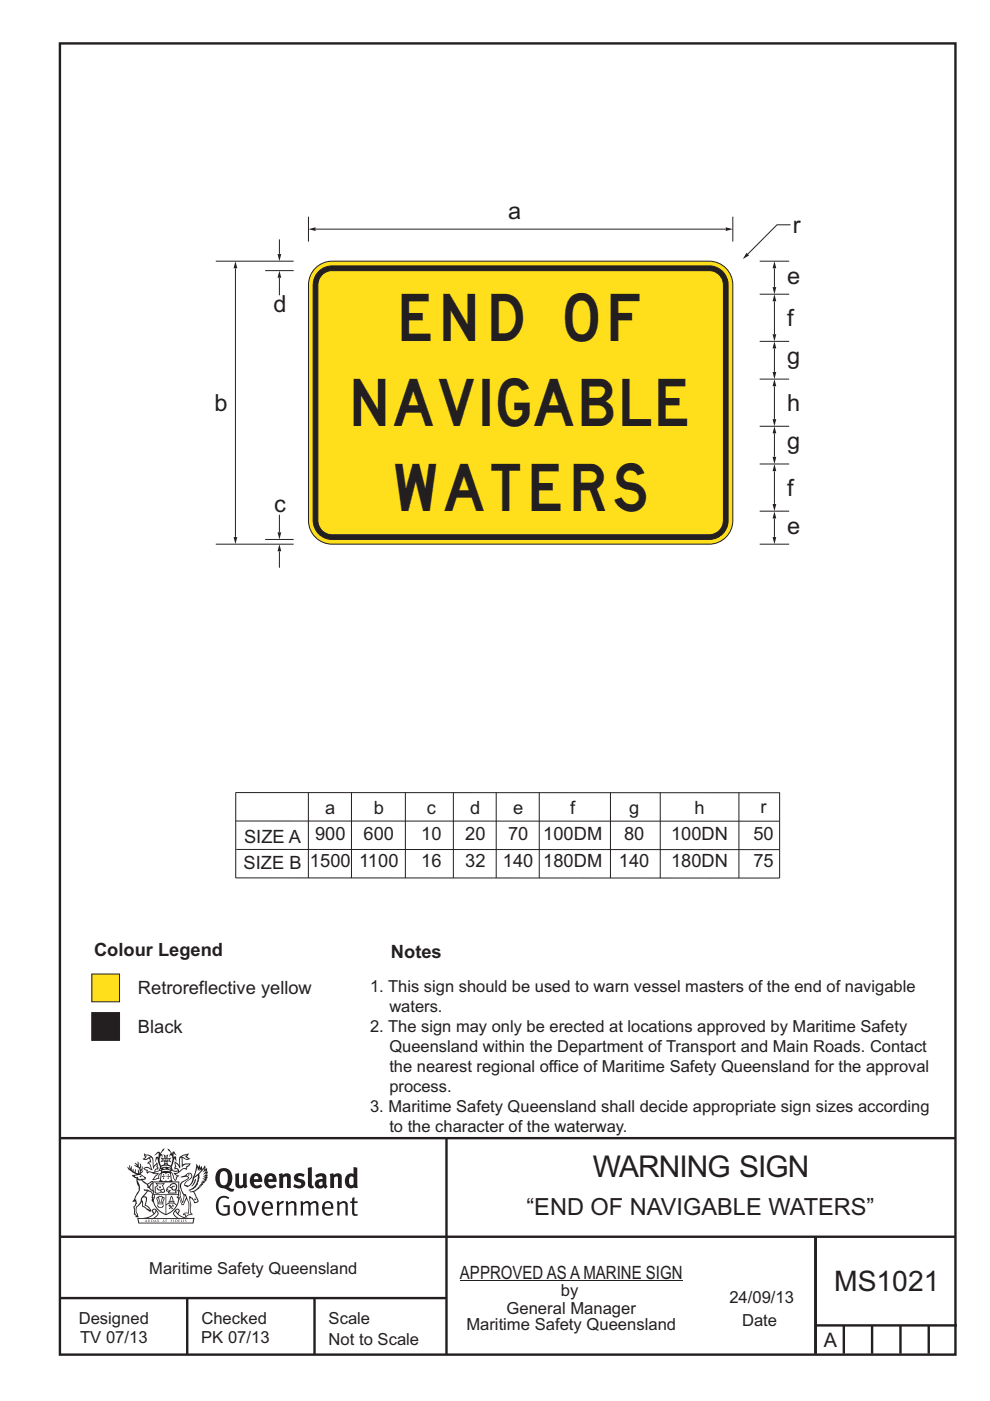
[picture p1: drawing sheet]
<svg xmlns="http://www.w3.org/2000/svg" width="210mm" height="297mm" viewBox="0 0 210 297" stroke-linecap="round" stroke-linejoin="round" font-family="sans-serif">
<g fill="none" stroke="#231f20" stroke-width=".51">
<path d="M12.7 9.2h190v278h-190zM12.7 241.3h189.9M94.7 241.4v45.8M12.7 275.2h82M12.7 262.2h190.1M39.7 275.2v12M66.7 275.2v12M173 262.2v24.8M173 281h30M179 281v6M185 281v6M191 281v6"/>
<path d="M197 281v6"/>
</g>
<g fill="#231f20">
<path d="M47 248.5a2.55 2.55 0 0 0 0 2.7l.3 .1a.81 .81 0 0 0 1-.9v-.6a1.04 1.04 0 0 0-1.1-1.5zM46.3 248.1a1.82 1.82 0 0 1 2.1-.2 1.82 1.82 0 0 1 .9 1.9 2.29 2.29 0 0 1-.8 1.9l.7 .3h.5l-.2 .6a2.87 2.87 0 0 1-2-.7 2.12 2.12 0 0 1-1.7-3.1z" fill-rule="evenodd"/>
<path d="M49.9 248.9l.8-.2v2a.46 .46 0 0 0 .2 .6 .46 .46 0 0 0 .7-.2v-2.2l.7-.2v2.4l.2 .5-.6 .4-.2-.3a1.02 1.02 0 0 1-1.2 .2 1.02 1.02 0 0 1-.6-1.1z" fill-rule="evenodd"/>
<path d="M54 249.5l-.1 .5h.9a.49 .49 0 0 0-.2-.6 .49 .49 0 0 0-.6 .1zM53.4 249.2a1.34 1.34 0 0 1 1.6-.3 1.34 1.34 0 0 1 .6 1.5v.2h-1.7a.77 .77 0 0 0 .5 .8 .77 .77 0 0 0 .9-.3l.3 .4a1.59 1.59 0 0 1-2.1 .2 1.59 1.59 0 0 1-.4-2z" fill-rule="evenodd"/>
<path d="M57 249.5l-.1 .5h.9a.49 .49 0 0 0-.2-.6 .49 .49 0 0 0-.6 .1zM56.4 249.2a1.34 1.34 0 0 1 1.6-.3 1.34 1.34 0 0 1 .7 1.5v.2h-1.8a.77 .77 0 0 0 .5 .8 .77 .77 0 0 0 .9-.3l.3 .4a1.59 1.59 0 0 1-2 .2 1.59 1.59 0 0 1-.5-2z" fill-rule="evenodd"/>
<path d="M59.1 248.9l.8-.2 .1 .4a.95 .95 0 0 1 1-.3 .95 .95 0 0 1 .7 .8v2.3h-.8v-2.3a.46 .46 0 0 0-.8 .1v2.2h-.9z" fill-rule="evenodd"/>
<path d="M62.5 249.1a1.75 1.75 0 0 1 2.1-.1l-.2 .5-.6-.2a.43 .43 0 0 0-.6 .3l.4 .3a1.04 1.04 0 0 1 1.2 1.2 1.04 1.04 0 0 1-1.4 .9l-1.2-.4 .3-.6 1 .4 .4-.4a.88 .88 0 0 0-1-.5l-.4-.2-.1-.4z" fill-rule="evenodd"/>
<path d="M65.3 247.6l.8-.2 .1 3.8 .2 .2 .2 .5a.88 .88 0 0 1-1-.1 .88 .88 0 0 1-.3-1z" fill-rule="evenodd"/>
<path d="M67.8 250.6a.43 .43 0 0 0-.1 .7 .43 .43 0 0 0 .7-.1v-.7zM66.8 249.2a1.7 1.7 0 0 1 2.4 .1v1.8l.3 .4-.4 .5-.5-.3a1.03 1.03 0 0 1-1.7-.2 1.03 1.03 0 0 1 .8-1.5h.7v-.4a.8 .8 0 0 0-1.2 .1z" fill-rule="evenodd"/>
<path d="M69.9 248.9l.8-.2 .1 .4a.95 .95 0 0 1 1-.3 .95 .95 0 0 1 .7 .8v2.3h-.8v-2.3a.46 .46 0 0 0-.8 .1v2.2h-.8z" fill-rule="evenodd"/>
<path d="M74.3 249.5a1.48 1.48 0 0 0 0 1.7l.4 .1 .3-.2v-1.5l-.3-.2zM75 247.4l.8 .2 .1 4.3h-.7l-.1-.2a1.26 1.26 0 0 1-1.4 0 1.26 1.26 0 0 1-.6-1.3 1.29 1.29 0 0 1 .5-1.3 1.29 1.29 0 0 1 1.4-.2z" fill-rule="evenodd"/>
<path d="M46.4 253.9a1.72 1.72 0 0 1 2.2 0l-.2 .3a1.24 1.24 0 0 0-1.4-.1 1.24 1.24 0 0 0-.7 1.3 1.49 1.49 0 0 0 1.3 2l.7-.2v-1.3h-.9l-.1-.4h1.4v2a1.93 1.93 0 0 1-2.2-.1 1.93 1.93 0 0 1-.7-2.2l.2-.7z" fill-rule="evenodd"/>
<path d="M50.3 255.2a1.65 1.65 0 0 0 .3 2.2 .99 .99 0 0 0 1-1.5 .78 .78 0 0 0-.4-.8 .78 .78 0 0 0-.9 .1zM50 254.9a1.33 1.33 0 0 1 1.6-.1 1.33 1.33 0 0 1 .5 1.5 1.31 1.31 0 0 1-1.3 1.5 1.31 1.31 0 0 1-1.3-1.6l.1-.5z" fill-rule="evenodd"/>
<path d="M52.5 254.7l.4-.1 .9 2.6 .8-2.5h.5l-1.1 3h-.5z" fill-rule="evenodd"/>
<path d="M56.2 255.2l-.2 .7h1.4a.7 .7 0 0 0-.3-.8 .7 .7 0 0 0-.9 .1zM55.9 255a1.22 1.22 0 0 1 1.5-.2 1.22 1.22 0 0 1 .5 1.5h-1.9a.93 .93 0 0 0 .5 1 .93 .93 0 0 0 1.2-.2l.1 .3a1.43 1.43 0 0 1-1.7 .1 1.43 1.43 0 0 1-.6-1.7z" fill-rule="evenodd"/>
<path d="M58.7 254.8l.4-.2 .1 .5 .4-.3 .6-.2-.2 .6a.66 .66 0 0 0-.8 .6v1.9h-.4z" fill-rule="evenodd"/>
<path d="M60.6 254.8l.4-.2 .1 .5a.94 .94 0 0 1 1-.4 .94 .94 0 0 1 .8 .7v2.3h-.5l-.1-2.5a.81 .81 0 0 0-1.2 .3v2.2h-.4z" fill-rule="evenodd"/>
<path d="M63.7 254.7l.5-.1 .1 .5 .4-.3a.78 .78 0 0 1 1.1 .3 .9 .9 0 0 1 1-.5 .9 .9 0 0 1 .7 .8v2.3h-.4l-.1-2.5a.67 .67 0 0 0-1.1 .3v2.2h-.5v-2.4l-.4-.2-.7 .4v2.2h-.5z" fill-rule="evenodd"/>
<path d="M69 255.2l-.2 .7h1.4a.7 .7 0 0 0-.3-.8 .7 .7 0 0 0-.9 .1zM68.7 255a1.22 1.22 0 0 1 1.5-.2 1.22 1.22 0 0 1 .5 1.5h-1.9a.93 .93 0 0 0 .5 1 .93 .93 0 0 0 1.2-.2l.1 .3a1.44 1.44 0 0 1-1.7 .1 1.44 1.44 0 0 1-.6-1.7z" fill-rule="evenodd"/>
<path d="M71.4 254.8l.5-.2 .1 .5a.94 .94 0 0 1 1-.4 .94 .94 0 0 1 .7 .7v2.3h-.4l-.1-2.5a.81 .81 0 0 0-1.2 .3v2.2h-.5z" fill-rule="evenodd"/>
<path d="M74.7 254l.5-.2v.9h.7l-.1 .4h-.7l.1 2.2 .1 .1h.5l.1 .3a.75 .75 0 0 1-1.2-.6v-2h-.4v-.4h.4z" fill-rule="evenodd"/>
<path d="M30.8 244.9l1.1 .3-.9 .5h-.4l.5-.5zM31.8 245.5l.2-.1a2.44 2.44 0 0 1 .4 2l.1 .4 .7-1-.1 .6 .3 .3a.57 .57 0 0 0-.6 .8l-1-.2-.5 .2 .1-.5-.7-.2 .6-.2 1 .5 .1-.1-.6-1.3-.2-.1 .5-.1zM30.7 244.5l-.2 .4 .3 .4-.6 .4a1.04 1.04 0 0 0 1.4-.1l.2 .7h-.4l-.2 .4a.94 .94 0 0 1 .9 1.1l-.2-.1a1.16 1.16 0 0 0-1.5-.1l.3 .4 .4 .2 .1 .5 .2 .2v-.2a.94 .94 0 0 1 1.1 .2h.9l-1.2 1.2a1.13 1.13 0 0 0 1.2-.2l.4-.1-.1-.4 .5-.7a.83 .83 0 0 0-.6 1.1l-.3-.1-.7 .3 1.1-1.4-.5 .2-.5-.1 1.3-.5-.2-.2-.8 .4v-.3l.2-.2 .3 .1 .1-.3-.2-.4v-.6l-.2-.3-.6 .9v-.7a1.42 1.42 0 0 0-1.7-1.8z" fill-rule="evenodd"/>
<path d="M38.5 245.3l.5-.3 .7-.1-.6 .3 .8 .5h-.3zM38.3 245.5h.2l.1 2a1.69 1.69 0 0 1 1.5-.7l-.7 .5 .1 .5a1.1 1.1 0 0 0-1.5 .6l-.1-.5-.2-.2h-.5l.2-.4-.2-.7a1.42 1.42 0 0 1 .8 1.1l.2-.1zM37.1 246.2l.1 1-.2 .3v.5l.6-.1 .1 .2a.96 .96 0 0 1-1.1-.1l-.1 .1a1.06 1.06 0 0 0 1.3 .2v.1a.72 .72 0 0 1-1 .2l.3 .5 .6 .3-.4 .1-.1 .7-.3-.4-.3-1.1-.4-.4 .4 .9a1.54 1.54 0 0 0 .6 1.2l.2-.3a.58 .58 0 0 1 .5-.7l.1-.2h-.3l-.4-.3 .9-.5a.93 .93 0 0 1 1.1-.5l.1 .2 .2-.1 .1-.5a.99 .99 0 0 0 .7-.9l-1.3 .1-.4 .3v-1.5l.9 .4 .8-.3h-.3l-.5-.4 .4-.7-.7 .2a1.46 1.46 0 0 0-1.3 2.1v.4l-.2-.4z" fill-rule="evenodd"/>
<path d="M35.6 248.9l.2 .1-.1 .4h.3l-.3 .1v.5l-.1-.6h-.3l.3-.1z" fill-rule="evenodd"/>
<path d="M34.6 248.9l.2 .1-.1 .3 .4 .1h-.4v.6l-.1-.5-.3-.1h.3z" fill-rule="evenodd"/>
<path d="M34.3 248.8a.57 .57 0 0 1 .9 .2 .57 .57 0 0 1 .9-.2l.2 1.4-.2 .1a.57 .57 0 0 1-.9-.1 .69 .69 0 0 1-1.1 0zM34.2 248.1l-.3 2.1-.2 .4h2.9l-.1-.4-.3-2.1h-.2v.3l-.8-.1-.9 .1 .1-.3z" fill-rule="evenodd"/>
<path d="M34.2 252.4a.3 .3 0 0 0 .6 0 .3 .3 0 0 0-.6 0zM33.3 251l.3 .3-.3 .3a.79 .79 0 0 0 0 1.3l.8-.2-.1-.3a.55 .55 0 0 1-.7-.6h.1l.1 .3 .4 .1 .8-.2-.4-.7 .4-.3-.7 .1zM33 250.7l1.1 .2 .9-.2-.4 .7 .4 1.1a.56 .56 0 0 1-.8 .3l-.2 .1a.73 .73 0 0 1-.9 .1 .73 .73 0 0 1-.3-.9v-.4l.5-.4z" fill-rule="evenodd"/>
<path d="M35.6 251.9l.7-.5a.58 .58 0 0 1 1-.1 .58 .58 0 0 1-.5 .9l-.2-.3a.43 .43 0 0 1 .6-.3v-.1a.57 .57 0 0 0-.8 .2l-.2-.1-.3 .2 .4 .1a.55 .55 0 0 0 .9 .5v.5h-1.3l.3-.4-.1-.2-.6 .1 .2-.2-.2-.1zM35.4 251.8l-.1 .2a.39 .39 0 0 0 .2 .7l.3-.1-.2 .5h1.9l-.1-.8a.86 .86 0 0 0-.1-1.4 .86 .86 0 0 0-1.3 .4z" fill-rule="evenodd"/>
<path d="M36 254.8h.8v.2h-.8zM36.4 253.8l.2 .8h-.4zM36.4 253.5l-.3 .5-.1 .6h-.2v.4l-.7 .4 .1 .2a1.48 1.48 0 0 1 2.2 .1l.2-.1-.6-.5v-.5h-.2l-.1-.6z" fill-rule="evenodd"/>
<path d="M35.8 255.4l.3 .1 .2 .3 .3-.2-.2-.2a.38 .38 0 0 1 .4 .5l-.1-.2-.3 .3 .3 .2-.3 .2-.1-.3-.4 .3-.1-.2 .4-.3-.2-.1-.1 .1z" fill-rule="evenodd"/>
<path d="M34.5 254h.2v.2l-.3 .6h-.1zM33.6 255.3h.9v.2a.55 .55 0 0 1-.8 .4v-.2h-.2zM33.4 254h.2l.2 .8h-.2zM33.6 255h.8l.1 .1-.8 .1zM33.8 253.7h.5l-.2 1.1h-.2zM33.3 253.8l-.1 .3 .3 1.2a.48 .48 0 0 0-.1 .5 .48 .48 0 0 0 .4 .3l.6-.1a.49 .49 0 0 0 .2-.7l.3-1.2-.1-.3a1.42 1.42 0 0 0-1.5 0z" fill-rule="evenodd"/>
<path d="M33.6 251.6h.5l.1 .3h-.4z" fill-rule="evenodd"/>
<path d="M41.3 250.1l.3-.2-.2 .9-.6 .7h-.2l.5-.7z" fill-rule="evenodd"/>
<path d="M39.7 249l.3-.2 .5 .2a.88 .88 0 0 1-.6 1.1 1.22 1.22 0 0 0-.8 1.3l.5 .2a.72 .72 0 0 0 .9-.4l.5-.8 .2-.6 .8-.6v.3a2.85 2.85 0 0 1-2 2.8l.1 .1a2.13 2.13 0 0 0 1.9-1.5l-.1-.2a2.01 2.01 0 0 0 .3-1.8l1.2-1.3-.4 1 .7-.5-.7 1 .8-.4-.8 .8 .7-.1-.9 .5 .8-.1-.8 .4h.7l-.8 .3 .3 .2h-.4l.2 .4-.4-.1 .2 .3h-.4l.1 .3h-.1a2.16 2.16 0 0 1-2 1l.1 .2h.4a.76 .76 0 0 1 .7 .7l.5 1.2-.6 .2a1.45 1.45 0 0 0-1.2-1.3l.3 1.8-.1 1.9 .4 .2a1.07 1.07 0 0 0-1.2 .4v-.3l-.5-.2a.87 .87 0 0 1 1-.1l.1-.7a4.4 4.4 0 0 0-.6-3.1l-.1-.3h-.2a2.16 2.16 0 0 1-.7-2.2l.3-.3 1.2-.8a.55 .55 0 0 0-.4-.7zM37.8 252.4a.76 .76 0 0 1 .3 1.1l.6 1.6 .4-1.7 .2 .1a.61 .61 0 0 1-.1 .9l-.3 .9h-.2l-.7-1.6-.3 .1a1.18 1.18 0 0 0 .1-1.4zM41.8 247.5l.2 .8 .3-.6v.6l.3-.5a1.9 1.9 0 0 1-1.1 1.4l-.3 .3zM38.2 249.6l1.4-.1 .2 .1v.3l-.5 .3a1.26 1.26 0 0 0-1 1.9l.2 .7a1.84 1.84 0 0 1 .2 2l-.4-1.3a.96 .96 0 0 0-.4-1.3l-.4 .3a.78 .78 0 0 1-.1 1.3l.2 .2h.4l.4 1.1a.38 .38 0 0 0 .2 .4 .38 .38 0 0 0 .4-.1l.6-1.2a2.94 2.94 0 0 1 .3 2.5v.5l-.8-.1-.3 .4v.2l.4-.1 .1 .4 .2 .1a1.02 1.02 0 0 1 1.3-.5l-.1-.4-.3-.1 .2-1.7-.3-1.4 .1 .1a1.14 1.14 0 0 1 .7 .9 .63 .63 0 0 0 .9-.2 .63 .63 0 0 0-.2-.8l-.6-1.3 .9-.6 .2-.3 .2-.1v-.2h.3l-.1-.3h.4l-.1-.3 .5-.1-.2-.2 .5-.4 .1-.2-.3 .1 .5-.6-.3 .1 .3-.6-.4 .1 .4-.5v-.3l-.3 .2 .1-.6v-.3l-.4 .3-.1-.8-.5 .8-.2-.7-.2 .5-.3-.8-.1 .6-.5-.8-.1 1.4-.7 1.9a1.81 1.81 0 0 1-.9 1.4l-.6-.2a1.75 1.75 0 0 1 1.1-1.2 .75 .75 0 0 0 .1-1.3 .75 .75 0 0 0-1.2 .5z" fill-rule="evenodd"/>
<path d="M41.2 254.2l.3-.1 .1 .3h-.4z" fill-rule="evenodd"/>
<path d="M29.4 258.4h11.6l-.2 .8h-11.3zM31.3 258.2l.5-.1a2.48 2.48 0 0 0 1.4-1.3l.2 .6-.5 .5-.4 .3zM32.5 256.6l.3-.2 .2 .2-.3 .6zM37.2 256.8a2.65 2.65 0 0 0 1.8 1.4h-1.1l-.5-.3-.5-.5zM37.4 256.6l.2-.2 .3 .2-.3 .6zM29.2 258.2l.1 1.2h11.7l.3-1.1-.2-.1a4.1 4.1 0 0 1-3.3-.9l.3-.4-.1-.5a1.06 1.06 0 0 0-1.3 .9l.2 .4 .6 .5h-4.7l.3-.1a.84 .84 0 0 0 .6-.7 .84 .84 0 0 0-.5-.9l-.3-.2-.5 .1-.1 .5 .3 .4a4.2 4.2 0 0 1-3.4 .9z" fill-rule="evenodd"/>
<path d="M31 258.7l.1 .2h-.2zM31 258.6l-.3 .5 .4-.1 .2 .1z" fill-rule="evenodd"/>
<path d="M31.3 258.6h.2v.4a.25 .25 0 0 0 .3-.1 .25 .25 0 0 0-.1-.3h.1a.29 .29 0 0 1 0 .4 .29 .29 0 0 1-.4 0 .29 .29 0 0 1 0-.4z" fill-rule="evenodd"/>
<path d="M32.2 258.6a.22 .22 0 0 1 .3 .2 .22 .22 0 0 1-.3 .2zM32 258.6v.5a.33 .33 0 0 0 .5-.1 .33 .33 0 0 0 0-.4 .33 .33 0 0 0-.5 0z" fill-rule="evenodd"/>
<path d="M32.9 258.7l.1 .2h-.2zM32.9 258.6l-.2 .5 .3-.1 .2 .1z" fill-rule="evenodd"/>
<path d="M33.3 258.6h.2v.2l.3-.2-.2 .2 .2 .3-.3-.2-.1 .2h-.1l.2-.3z" fill-rule="evenodd"/>
<path d="M34.7 258.7l.1 .2h-.2zM34.7 258.6l-.3 .5 .4-.1 .2 .1z" fill-rule="evenodd"/>
<path d="M35 258.6h.4h-.1v.5h-.2l.1-.5z" fill-rule="evenodd"/>
<path d="M36.2 258.6h.3h-.2v.2h.2h-.2l.1 .3h-.2z" fill-rule="evenodd"/>
<path d="M36.7 258.6h.2v.5h-.2z" fill-rule="evenodd"/>
<path d="M37.3 258.6a.22 .22 0 0 1 .3 .2 .22 .22 0 0 1-.3 .2zM37.1 258.6v.5a.33 .33 0 0 0 .5-.1 .33 .33 0 0 0 0-.4 .33 .33 0 0 0-.5 0z" fill-rule="evenodd"/>
<path d="M37.8 258.6h.3h-.1v.2h.1h-.1v.2l.1 .1h-.3z" fill-rule="evenodd"/>
<path d="M38.3 258.6h.3l-.1 .4 .2 .1h-.4z" fill-rule="evenodd"/>
<path d="M38.9 258.6h.2v.5h-.2z" fill-rule="evenodd"/>
<path d="M39.3 258.6h.2l-.2 .1 .2 .2-.1 .2h-.1v-.2l.2 .1z" fill-rule="evenodd"/>
<path d="M34.2 247.4a1.51 1.51 0 0 1 2 .2 2.67 2.67 0 0 0-2.1 0zM35.7 247.6l.4 .2 .1 .2-.4-.1zM34.6 247.7l.4-.1 .2 .2h-.4zM34 247.9l.3 .1-.3 .1zM34.9 246.9l.3-.2 .2 .2zM34.9 245.7h.2v.4h-.2zM35 245.1l.2 .2 .2-.2-.1 .4h-.2zM35.1 246.3h.2l.1 .4-.2-.2-.2 .2zM35.3 245.7h.2v.4h-.2zM34.4 245.7l.3 .1v.2l-.3 .1 .2-.2zM35.7 245.8l.3-.1-.2 .2 .2 .2-.4-.1zM32.7 244.9l1-.5-.1 1-.2-.1-.4 .1-.2 1.1 .5-1 .2 .9a1.84 1.84 0 0 1 .3 1.7l.4 .1a2.48 2.48 0 0 1 2.2 .1l.2-.3-.2-.7 .7-1.7 .4 .6-.2-1-.2-.1-.2 .3v-.9l.6 .4-.6-.7h-.3l-.1 .4-.5-.8-.5-.3 .2 .4 .5 .6-.4 .7 .4-.3a2.06 2.06 0 0 1 0 2.2l-.6-.2-.1-.6 .1-.1 .8 .2-.4-.5 .4-.5-.7 .2-.2-.2 .2-.7-.5 .4-.5-.4 .2 .7-.2 .2-.7-.2 .4 .5-.4 .5 .7-.2 .2 .1-.2 .6-.5 .2a2.02 2.02 0 0 1 0-2.2l.3 .5-.1-.6-.3-.1 .8-1.2-.5 .3-.4 .7-.2-.3a.8 .8 0 0 0-.8 .5z" fill-rule="evenodd"/>
<path d="M29.2 250.1l.3 .2a.61 .61 0 0 1 .8 .3l.3 .2a.8 .8 0 0 1 .6 1l.4 .1 .5 .6a1 1 0 0 1 .5 1l-.1 .7v-.5h-.1a.96 .96 0 0 0-.8-1.3l-.3-.2h-.6l-.1-.1-.2 .1 .2 .3h.5l-1.1 1.4-.2 .9-.4 .6a1.33 1.33 0 0 0-.5 1.8l.2 .5a1.26 1.26 0 0 1-.5-1.4l-.1-.4a1.56 1.56 0 0 0 .4-1.7l-.3 .2 .2-.5a3.2 3.2 0 0 0 .7-3zM30.4 253.9h.4a2.06 2.06 0 0 1-.1 1.6l.7 .5 .4 .5-.6-.2-.8-.6-.1-.9a.51 .51 0 0 1 .1-.9zM28.6 249.3a1.52 1.52 0 0 1 2.1 .6l-1.1 .1-.2-.1-.2-.4-.4 .1zM27.5 247v.8l-.3-.4-.2 .1a3.1 3.1 0 0 0 2 1.5l-1 .1 .5 .6 .5 .1v1.1a1.84 1.84 0 0 1-.2 2.5l-.4 .9-.4 .4 .3 .1 .4-.1 .1 .4-.2 .5-.3 .2 .1 1.8 .2-.1 .2 .6h.2l.4-.1-.1-.5a1.3 1.3 0 0 1-.1-1.6l.8-1.1 .2 1.1 .6 .2 .4 .6 .2-.2 .2 .4 .5-.1a1.85 1.85 0 0 0-1.2-1.3l.1-.3a1.39 1.39 0 0 0 0-1.5h-.5l.5-.6a.66 .66 0 0 1 .9-.4 .66 .66 0 0 1 .3 .9l-.1 .4h.2v.1l-.2 .3 .2 .5 .2-.3a2.24 2.24 0 0 0 .1-2.2 .73 .73 0 0 1-.7-.6 .73 .73 0 0 1 .5-.8l.1-.2a.94 .94 0 0 0-.9 .8 .48 .48 0 0 1-.1-.5 .48 .48 0 0 1 .5-.3l.5-.3a.51 .51 0 0 0-.8 .2l-.5 .3-1-.8 .6-.1 .1-.5-1.1-.7 .5-.4v-.4l-.5 .5 .1-.2a.69 .69 0 0 0 .2-1.1v.5l-.3 .2 .1-1.1-.3-.2 .1 .6-.1 .2-.4-1.2v.6l-.7-.3 .6 .6-.6-.2 .2 .3a1 1 0 0 1 .8 1.5l-.2-.8v.8l-.5-.2-.1-.7-.2 .6-.2-.1v-.6l-.2 .4-.2-.2 .1-.7-.2 .5z" fill-rule="evenodd"/>
<path d="M29.5 249.5l.3-.2 .3 .3z" fill-rule="evenodd"/>
<path d="M32.4 250.5h5.6v2l-.2-.1v-1.7h-5.2v2.5h5.2v-.8l.1 .2-.1 1.1v-.3h-2.5v4a4.1 4.1 0 0 0 2.6-3.6l.1-.1a4 4 0 0 1-2.8 3.9 4.2 4.2 0 0 1-2.8-4.7l.1 1.3 .1-.1a3.8 3.8 0 0 0 2.5 3.3v-4h-2.5l-.2-.9z" fill-rule="evenodd"/>
<circle cx="40" cy="249.1" r=".17"/>
</g>
<path d="M19.5 206.5h5.9v5.9h-5.9z" fill-rule="evenodd" fill="#ffdf1b" stroke="#231f20" stroke-width=".21"/>
<path d="M19.5 214.7h5.9v5.9h-5.9z" fill-rule="evenodd" fill="#231f20" stroke="#231f20" stroke-width=".21"/>
<path d="M66.6 57.2a5 5 0 0 1 3.8-1.8h80a5 5 0 0 1 5 5v50a5 5 0 0 1-5 5h-80a5 5 0 0 1-5-5v-50a5 5 0 0 1 1.2-3.2z" fill-rule="evenodd" fill="#ffdf1b" stroke="#231f20" stroke-width=".21"/>
<path d="M67.6 57.6a4 4 0 0 1 2.8-1.2h80a4 4 0 0 1 4 4v50a4 4 0 0 1-4 4h-80a4 4 0 0 1-4-4v-50a4 4 0 0 1 1.2-2.8z" fill-rule="evenodd" fill="#231f20" stroke="#231f20" stroke-width=".21"/>
<path d="M68.6 58l1.1-.5 .7-.1h80a3 3 0 0 1 3 3v50a3 3 0 0 1-3 3h-80a3 3 0 0 1-3-3v-50a3 3 0 0 1 1.2-2.4z" fill-rule="evenodd" fill="#ffdf1b" stroke="#231f20" stroke-width=".21"/>
<path d="M67 48.6h86.9" fill="none" stroke="#231f20" stroke-width=".21"/>
<g fill="#231f20">
<path d="M65.4 48.6l1.5-.4v.8z"/>
<path d="M153.9 48.2l1.5 .4-1.5 .4z"/>
</g>
<path d="M167.7 47.7h-2.9l-6.2 6.1" fill="none" stroke="#231f20" stroke-width=".21"/>
<path d="M158.3 53.6l.6 .5-1.3 .8z" fill="#231f20"/>
<path d="M161.1 115.4h6.3M164.3 110v3.8" fill="none" stroke="#231f20" stroke-width=".21"/>
<g fill="#231f20">
<path d="M164.3 108.4l.3 1.5h-.7z"/>
<path d="M163.9 113.9h.7l-.3 1.5z"/>
</g>
<path d="M155.4 45.9v5.3M161.1 55.4h6.3M164.3 56.9v3.9M161.1 108.4h6.3" fill="none" stroke="#231f20" stroke-width=".21"/>
<g fill="#231f20">
<path d="M164.3 55.4l.3 1.5h-.7z"/>
<path d="M163.9 60.9h.7l-.3 1.5z"/>
</g>
<path d="M161.1 62.4h6.3M164.3 63.9v6.9M161.1 90.4h6.3M161.1 98.4h6.3" fill="none" stroke="#231f20" stroke-width=".21"/>
<g fill="#231f20">
<path d="M163.9 70.9h.8l-.4 1.5z"/>
<path d="M164.3 62.4l.3 1.5h-.7z"/>
</g>
<path d="M161.1 72.4h6.3M164.3 99.9v6.9" fill="none" stroke="#231f20" stroke-width=".21"/>
<g fill="#231f20">
<path d="M163.9 106.9h.7l-.3 1.5z"/>
<path d="M164.3 98.4l.3 1.5h-.7z"/>
</g>
<path d="M161.1 80.4h6.3M164.3 81.9v6.9" fill="none" stroke="#231f20" stroke-width=".21"/>
<g fill="#231f20">
<path d="M163.9 88.9h.7l-.3 1.5z"/>
<path d="M164.3 80.4l.3 1.5h-.7z"/>
</g>
<path d="M164.3 73.9v4.9" fill="none" stroke="#231f20" stroke-width=".21"/>
<g fill="#231f20">
<path d="M164.3 72.4l.3 1.5h-.7z"/>
<path d="M163.9 78.9h.7l-.3 1.5z"/>
</g>
<path d="M164.3 91.9v4.9" fill="none" stroke="#231f20" stroke-width=".21"/>
<g fill="#231f20">
<path d="M164.3 90.4l.3 1.5h-.7z"/>
<path d="M163.9 96.9h.7l-.3 1.5z"/>
</g>
<path d="M45.8 55.4h16.5M56.2 57.4h6.1M59.3 50.8v3" fill="none" stroke="#231f20" stroke-width=".21"/>
<path d="M58.9 53.9h.8l-.4 1.5z" fill="#231f20"/>
<path d="M59.3 58.9v3.7" fill="none" stroke="#231f20" stroke-width=".21"/>
<path d="M59.3 57.4l.4 1.5h-.8z" fill="#231f20"/>
<path d="M49.9 56.9v56.9" fill="none" stroke="#231f20" stroke-width=".21"/>
<g fill="#231f20">
<path d="M49.9 55.4l.4 1.5h-.8z"/>
<path d="M49.5 113.9h.8l-.4 1.5z"/>
</g>
<path d="M65.4 45.9v5.3M45.8 115.4h16.5M56.2 114.4h6.1M59.3 109.1v3.7" fill="none" stroke="#231f20" stroke-width=".21"/>
<path d="M58.9 112.9h.8l-.4 1.5z" fill="#231f20"/>
<path d="M59.3 116.9v3.5" fill="none" stroke="#231f20" stroke-width=".21"/>
<path d="M59.3 115.4l.4 1.5h-.8z" fill="#231f20"/>
<g fill="none" stroke="#231f20" stroke-width=".21">
<path d="M50 168l115.4 .1M50 174.1h115.4M50 168v18.2M65.4 168v18.2M74.5 168v18.2M86 168v18.2M96.2 168v18.2M105.2 168v18.2M114.4 168v18.2M129.5 168v18.2M140 168v18.2M156.7 168v18.2"/>
<path d="M165.4 168v18.2M50 186.1l115.4 .1M50.1 180.1h115.3M97.6 271.6h47.2"/>
</g>
<g font-size="10" fill="#231f20">
<text x="85.2" y="72.4">END OF</text>
<text x="75.1" y="90.4">NAVIGABLE</text>
<text x="83.8" y="108.4">WATERS</text>
</g>
<text font-size="6.4" fill="#231f20" x="125.7" y="249.6">WARNING SIGN</text>
<text font-size="6" fill="#231f20" x="176.9" y="273.7">MS1021</text>
<g font-size="5" fill="#231f20">
<text x="107.8" y="46.5">a</text>
<text x="168.1" y="49.4">r</text>
<text x="166.9" y="60.2">e</text>
<text x="58" y="66.2">d</text>
<text x="166.9" y="69.2">f</text>
<text x="166.9" y="77.2">g</text>
<text x="45.5" y="87.1">b</text>
<text x="166.9" y="87.2">h</text>
<text x="166.9" y="95.2">g</text>
<text x="166.9" y="105.2">f</text>
<text x="58.1" y="108.5">c</text>
<text x="166.9" y="113.2">e</text>
<text x="111.7" y="257.7">“END OF NAVIGABLE WATERS”</text>
</g>
<text font-size="4.2" fill="#231f20" x="174.7" y="285.6">A</text>
<g font-size="3.9" fill="#231f20">
<text x="69" y="172.5">a</text>
<text x="79.3" y="172.5">b</text>
<text x="90.5" y="172.5">c</text>
<text x="99.7" y="172.5">d</text>
<text x="108.8" y="172.5">e</text>
<text x="120.9" y="172.5">f</text>
<text x="133.4" y="172.5">g</text>
<text x="147.3" y="172.5">h</text>
<text x="161.3" y="172.4">r</text>
<text x="51.8" y="178.6">SIZE A</text>
<text x="66.8" y="178.2">900</text>
<text x="77.1" y="178.2">600</text>
<text x="89.4" y="178.2">10</text>
<text x="98.7" y="178.2">20</text>
<text x="107.7" y="178.2">70</text>
<text x="115.2" y="178.2">100DM</text>
<text x="132.4" y="178.2">80</text>
<text x="142.3" y="178.2">100DN</text>
<text x="159.8" y="178.1">50</text>
<text x="51.7" y="184.3">SIZE B</text>
<text x="65.8" y="183.8">1500</text>
<text x="76.2" y="183.8">1100</text>
<text x="89.4" y="183.8">16</text>
<text x="98.7" y="183.8">32</text>
<text x="106.7" y="183.8">140</text>
<text x="115.2" y="183.8">180DM</text>
<text x="131.3" y="183.8">140</text>
<text x="142.3" y="183.8">180DN</text>
<text x="159.8" y="183.7">75</text>
<text x="19.9" y="202.7">Colour Legend</text>
<text x="82.9" y="203.1">Notes</text>
<text x="29.3" y="210.8">Retroreflective yellow</text>
<text x="29.3" y="219">Black</text>
<text x="97.6" y="271.1">APPROVED AS A MARINE SIGN</text>
</g>
<g font-size="3.5" fill="#231f20">
<text x="78.5" y="210.3">1. This sign should be used to warn vessel masters of the end of navigable</text>
<text x="82.6" y="214.6">waters.</text>
<text x="78.5" y="218.8">2. The sign may only be erected at locations approved by Maritime Safety</text>
<text x="82.6" y="223">Queensland within the Department of Transport and Main Roads. Contact</text>
<text x="82.6" y="227.3">the nearest regional office of Maritime Safety Queensland for the approval</text>
<text x="82.6" y="231.5">process.</text>
<text x="78.5" y="235.7">3. Maritime Safety Queensland shall decide appropriate sign sizes according</text>
<text x="82.6" y="240">to the character of the waterway.</text>
<text x="31.7" y="270.1">Maritime Safety Queensland</text>
<text x="119" y="274.8">by</text>
<text x="16.7" y="280.7">Designed</text>
<text x="42.7" y="280.7">Checked</text>
<text x="69.7" y="280.7">Scale</text>
<text x="107.4" y="278.6">General Manager</text>
<text x="154.7" y="276.2">24/09/13</text>
<text x="157.4" y="281.2">Date</text>
<text x="17" y="284.8">TV 07/13</text>
<text x="42.7" y="284.8">PK 07/13</text>
<text x="69.7" y="285.2">Not to Scale</text>
<text x="98.9" y="282.1">Maritime Safety Queensland</text>
</g>
</svg>
